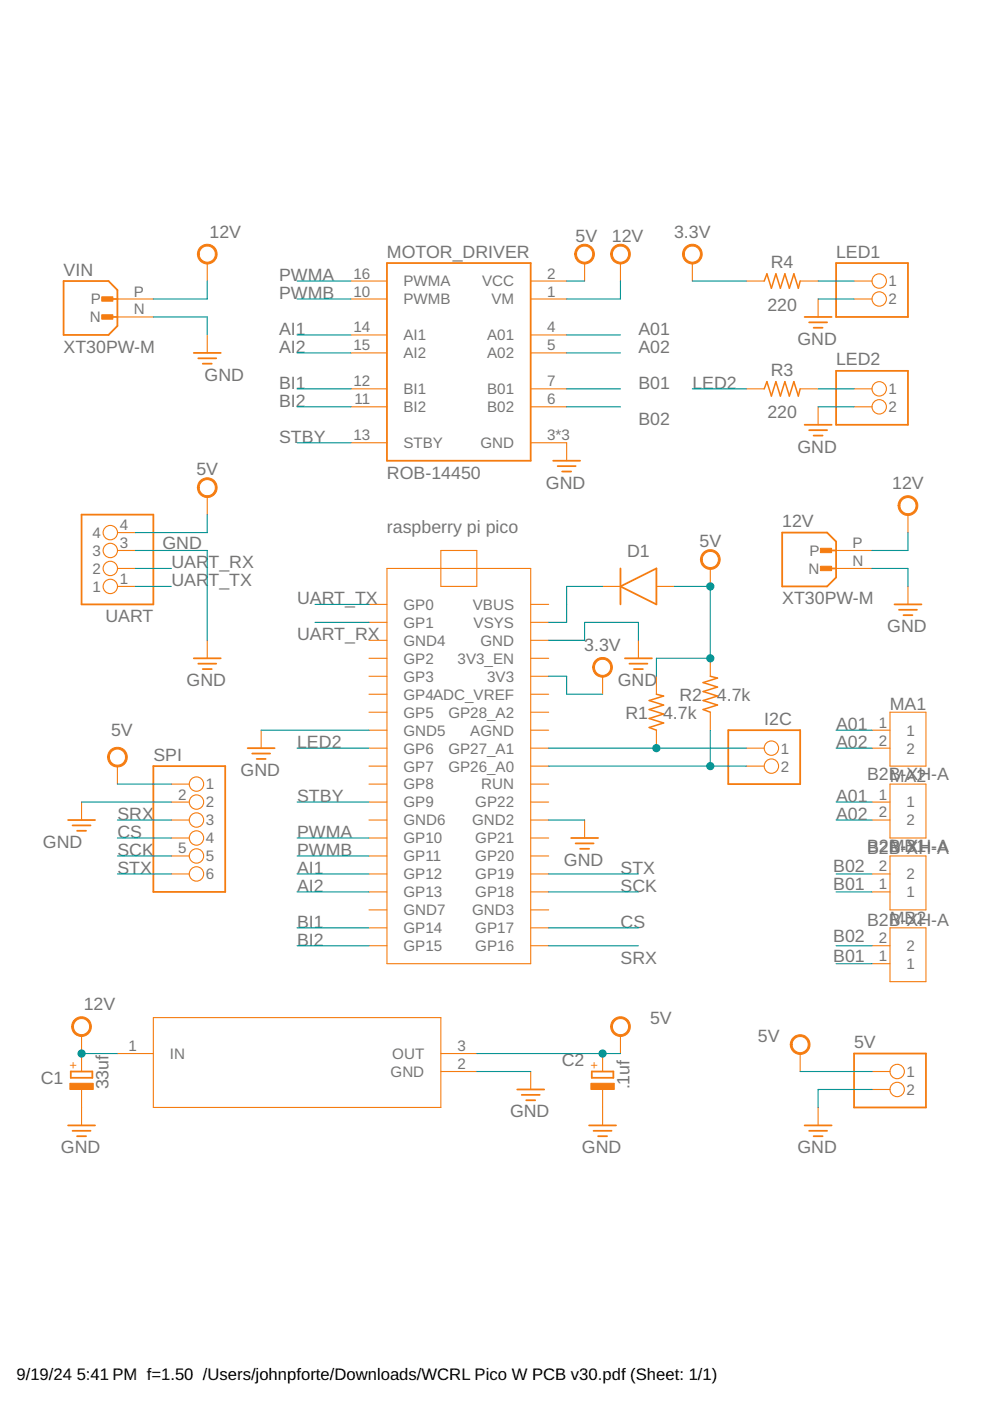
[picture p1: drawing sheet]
<svg xmlns="http://www.w3.org/2000/svg" width="210mm" height="297mm" viewBox="0 0 210 297" stroke-linecap="round" stroke-linejoin="round" font-family="sans-serif">
<g fill="none" stroke="#f57c10" stroke-width=".38">
<path d="M13.5 59.6h9.5l1.9 1.9v7.6l-1.9 1.9h-9.5zM82 55.8h30.5v41.9h-30.5zM177.3 55.8h15.2v11.4h-15.2zM22.1 63.4h2.8M22.1 67.2h2.8M41.1 74.8h5.7M42 76h3.8M43 77.1h1.9M170.6 67.2h5.7M171.6 68.3h3.8M172.5 69.5h1.9M177.3 78.6h15.2v11.5h-15.2z"/>
<path d="M117.3 97.7h5.7M118.2 98.8h3.8M119.2 100h1.9M170.6 90.1h5.7M171.6 91.2h3.8M172.5 92.4h1.9M17.3 109.1h15.2v19h-15.2zM165.8 112.9h9.6l1.9 1.9v7.6l-1.9 1.9h-9.6zM174.4 116.7h2.9M41.1 139.6h5.7M131.6 124.3l7.6-3.8v7.6zM131.6 120.5v7.6"/>
<path d="M132.5 139.6h5.7M174.4 120.5h2.9M189.7 128.1h5.7M190.6 129.3h3.8M191.6 130.4h1.9M42 140.7h3.8M43 141.9h1.9M52.5 158.6h5.7M53.5 159.8h3.8M133.5 140.7h3.8M134.4 141.9h1.9M154.4 154.8h15.3v11.4h-15.3z"/>
<path d="M14.4 173.9h5.8M15.4 175h3.8M16.3 176.1h1.9M32.5 162.4h15.3v26.7h-15.3zM54.4 160.9h1.9M121.1 177.7h5.7M122 178.8h3.9M123 180h1.9M14.4 238.6h5.8M15 227.2h4.6v1.3h-4.6zM15.4 239.8h3.8M109.7 231h5.7"/>
<path d="M110.6 232.1h3.8M111.6 233.3h1.9M124.9 238.6h5.7M125.5 227.2h4.5v1.3h-4.5zM125.9 239.8h3.8M170.6 238.6h5.7M171.6 239.8h3.8M181.1 223.4h15.2v11.4h-15.2zM16.3 240.9h1.9M126.8 240.9h1.9M172.5 240.9h1.9"/>
</g>
<g fill="#f57c10" stroke="#f57c10" stroke-width=".21">
<path d="M21.6 62.9h2.3v1h-2.3z"/>
<path d="M21.6 66.7h2.3v1h-2.3z"/>
<path d="M173.9 116.2h2.4v1h-2.4z"/>
<path d="M173.9 120.1h2.4v.9h-2.4z"/>
<path d="M14.8 229.7h5v1.3h-5z"/>
<path d="M125.3 229.7h4.9v1.3h-4.9z"/>
</g>
<g fill="none" stroke="#f57c10" stroke-width=".23">
<path d="M43.9 55.8v3.8M74.4 59.6h7.6M112.5 59.6h7.6M124 55.8v3.8M131.6 55.8v3.8M146.8 55.8v3.8M158.2 59.6h3.8M169.7 59.6h3.8M181.1 59.6h3.8M24.9 63.4h7.6M24.9 67.2h7.6M43.9 71v3.8"/>
<path d="M74.4 63.4h7.6M74.4 71h7.6M74.4 74.8h7.6M112.5 63.4h7.6M112.5 71h7.6M112.5 74.8h7.6M173.5 63.4v3.8M181.1 63.4h3.8M74.4 82.4h7.6M74.4 86.3h7.6M74.4 93.9h7.6M112.5 82.4h7.6"/>
<path d="M112.5 93.9h7.6v3.8M112.5 86.3h7.6M158.2 82.4h3.8M169.7 82.4h3.8M173.5 86.3v3.8M181.1 82.4h3.8M181.1 86.3h3.8M24.9 116.7h3.8M24.9 112.9h3.8M43.9 105.3v3.8M93.5 116.7h7.6v7.6h-7.6zM177.3 116.7h7.6"/>
<path d="M192.5 109.1v3.8M24.9 120.5h3.8M24.9 124.3h3.8M43.9 135.8v3.8M78.2 128.1h3.8M78.2 132h3.8M78.2 135.8h3.8M78.2 139.6h3.8M82 120.5h30.5v83.8h-30.5zM112.5 128.1h3.8M112.5 132h3.8M112.5 135.8h3.8"/>
<path d="M112.5 139.6h3.8M127.8 124.3h3.8M135.4 135.8v3.8M139.2 124.3h3.8M150.6 120.5v3.8M150.6 139.6v3.8M177.3 120.5h7.6M192.5 124.3v3.8M55.4 154.8v3.8M78.2 154.8h3.8M78.2 158.6h3.8M78.2 151h3.8"/>
<path d="M78.2 143.4h3.8M78.2 147.2h3.8M112.5 154.8h3.8M112.5 158.6h3.8M112.5 151h3.8M112.5 143.4h3.8M112.5 147.2h3.8M127.8 143.4v3.8M139.2 143.4v3.8M139.2 154.8v3.8M150.6 151v3.8M158.2 158.6h3.8"/>
<path d="M184.9 154.8h3.8M184.9 158.6h3.8M188.7 151h7.6v11.4h-7.6zM17.3 170.1v3.8M24.9 162.4v3.8M36.3 170.1h3.8M36.3 173.9h3.8M36.3 166.2h3.8M36.3 177.7h3.8M78.2 162.4h3.8M78.2 170.1h3.8M78.2 173.9h3.8"/>
<path d="M78.2 166.2h3.8M78.2 177.7h3.8M112.5 162.4h3.8M112.5 170.1h3.8M112.5 173.9h3.8M112.5 166.2h3.8M112.5 177.7h3.8M124 173.9v3.8M158.2 162.4h3.8M184.9 170.1h3.8M184.9 173.9h3.8M188.7 166.2h7.6v11.5h-7.6z"/>
<path d="M36.3 185.3h3.8M36.3 181.5h3.8M78.2 189.1h3.8M78.2 185.3h3.8M78.2 192.9h3.8M78.2 181.5h3.8M78.2 196.7h3.8M112.5 189.1h3.8M112.5 185.3h3.8M112.5 192.9h3.8M112.5 181.5h3.8M112.5 196.7h3.8"/>
<path d="M184.9 189.1h3.8M184.9 185.3h3.8M188.7 181.5h7.6v11.4h-7.6zM188.7 196.7h7.6v11.4h-7.6zM17.3 219.6v7.6M32.5 215.8h61v19h-61zM78.2 200.5h3.8M112.5 200.5h3.8M131.6 219.6v3.8M184.9 204.3h3.8M184.9 200.5h3.8M17.3 231v7.6"/>
<path d="M24.9 223.4h7.6M93.5 227.2h7.6M93.5 223.4h7.6M112.5 227.2v3.8M127.8 223.4v3.8M127.8 231v7.6M169.7 223.4v3.8M173.5 234.8v3.8M184.9 227.2h3.8M184.9 231h3.8"/>
<circle cx="186.4" cy="59.6" r="1.52"/>
<circle cx="186.4" cy="63.4" r="1.52"/>
<circle cx="186.4" cy="86.3" r="1.52"/>
<circle cx="186.4" cy="82.4" r="1.52"/>
<circle cx="23.4" cy="112.9" r="1.52"/>
<circle cx="23.4" cy="116.7" r="1.52"/>
<circle cx="23.4" cy="120.5" r="1.52"/>
<circle cx="23.4" cy="124.3" r="1.52"/>
<circle cx="163.6" cy="158.6" r="1.52"/>
<circle cx="41.7" cy="177.7" r="1.52"/>
<circle cx="41.7" cy="166.2" r="1.52"/>
<circle cx="41.7" cy="170.1" r="1.52"/>
<circle cx="41.7" cy="173.9" r="1.52"/>
<circle cx="163.6" cy="162.4" r="1.52"/>
<circle cx="41.7" cy="185.3" r="1.52"/>
<circle cx="41.7" cy="181.5" r="1.52"/>
<circle cx="190.2" cy="231" r="1.52"/>
<circle cx="190.2" cy="227.2" r="1.52"/>
</g>
<g fill="#f57c10" stroke="#f57c10" stroke-width=".21">
<path d="M149.2 117.1a2.1 2.1 0 0 1 3.3 .6 2.1 2.1 0 0 1-1.4 3 2.1 2.1 0 0 1-2.6-2.1h.4a1.72 1.72 0 0 1 2.4-1.6 1.72 1.72 0 0 1 .4 2.9 1.72 1.72 0 0 1-2.8-.9v-.4h-.4a2.14 2.14 0 0 1 .7-1.5z" fill-rule="evenodd"/>
<path d="M42.5 52.3a2.1 2.1 0 0 1 3.3 .6 2.1 2.1 0 0 1-1.4 3 2.1 2.1 0 0 1-2.6-2h.4a1.72 1.72 0 0 1 2.5-1.6 1.72 1.72 0 0 1 .3 2.9 1.72 1.72 0 0 1-2.7-1l-.1-.3h-.4a2.14 2.14 0 0 1 .7-1.6z" fill-rule="evenodd"/>
<path d="M191.1 105.6a2.09 2.09 0 0 1 3.3 .6 2.09 2.09 0 0 1-1.4 3 2.09 2.09 0 0 1-2.6-2h.4a1.71 1.71 0 0 1 2.4-1.6 1.71 1.71 0 0 1 .4 2.9 1.71 1.71 0 0 1-2.8-1v-.3h-.4a2.14 2.14 0 0 1 .7-1.6z" fill-rule="evenodd"/>
<path d="M122.5 52.3a2.09 2.09 0 0 1 3.3 .6 2.09 2.09 0 0 1-1.3 3 2.09 2.09 0 0 1-2.6-2h.3a1.72 1.72 0 0 1 2.6-1.5 1.72 1.72 0 0 1 .2 3 1.72 1.72 0 0 1-2.7-1.2l-.1-.3h-.3a2.02 2.02 0 0 1 .6-1.6z" fill-rule="evenodd"/>
<path d="M130.2 52.3a2.09 2.09 0 0 1 3.2 .6 2.09 2.09 0 0 1-1.3 3 2.09 2.09 0 0 1-2.6-2h.4a1.72 1.72 0 0 1 2.5-1.5 1.72 1.72 0 0 1 .2 3 1.72 1.72 0 0 1-2.7-1.2v-.3h-.4a2.02 2.02 0 0 1 .7-1.6z" fill-rule="evenodd"/>
<path d="M168.3 219.9a2.1 2.1 0 0 1 3.2 .6 2.1 2.1 0 0 1-1.4 3 2.1 2.1 0 0 1-2.5-2h.3a1.71 1.71 0 0 1 2.5-1.6 1.71 1.71 0 0 1 .3 2.9 1.71 1.71 0 0 1-2.7-1l-.1-.3h-.3a2.14 2.14 0 0 1 .7-1.6z" fill-rule="evenodd"/>
<path d="M42.5 101.8a2.1 2.1 0 0 1 3.3 .6 2.1 2.1 0 0 1-1.3 3 2.1 2.1 0 0 1-2.7-2h.4a1.72 1.72 0 0 1 2.5-1.6 1.72 1.72 0 0 1 .3 2.9 1.72 1.72 0 0 1-2.7-1l-.1-.3h-.4a2.14 2.14 0 0 1 .7-1.6z" fill-rule="evenodd"/>
<path d="M15.9 216.1a2.09 2.09 0 0 1 3.2 .6 2.09 2.09 0 0 1-1.3 3 2.09 2.09 0 0 1-2.6-2h.4a1.72 1.72 0 0 1 2.5-1.5 1.72 1.72 0 0 1 .2 2.9 1.72 1.72 0 0 1-2.7-1.1v-.3h-.4a2.02 2.02 0 0 1 .7-1.6z" fill-rule="evenodd"/>
<path d="M130.2 216.1a2.09 2.09 0 0 1 3.2 .6 2.09 2.09 0 0 1-1.3 3 2.09 2.09 0 0 1-2.6-2h.4a1.72 1.72 0 0 1 2.5-1.5 1.72 1.72 0 0 1 .2 2.9 1.72 1.72 0 0 1-2.7-1.1v-.3h-.4a2.02 2.02 0 0 1 .7-1.6z" fill-rule="evenodd"/>
<path d="M126.3 139.9a2.09 2.09 0 0 1 3.3 .6 2.09 2.09 0 0 1-1.3 3 2.09 2.09 0 0 1-2.6-2h.3a1.72 1.72 0 0 1 2.6-1.5 1.72 1.72 0 0 1 .2 3 1.72 1.72 0 0 1-2.7-1.2l-.1-.3h-.3a2.02 2.02 0 0 1 .6-1.6z" fill-rule="evenodd"/>
<path d="M145.4 52.3a2.1 2.1 0 0 1 3.3 .6 2.1 2.1 0 0 1-1.4 3 2.1 2.1 0 0 1-2.6-2h.4a1.72 1.72 0 0 1 2.4-1.6 1.72 1.72 0 0 1 .4 2.9 1.72 1.72 0 0 1-2.8-1v-.3h-.4a2.14 2.14 0 0 1 .7-1.6z" fill-rule="evenodd"/>
<path d="M23.5 159a2.1 2.1 0 0 1 3.3 .5 2.1 2.1 0 0 1-1.4 3 2.1 2.1 0 0 1-2.6-2h.4a1.72 1.72 0 0 1 2.5-1.4 1.72 1.72 0 0 1 .2 2.9 1.72 1.72 0 0 1-2.7-1.1v-.4h-.4a2.11 2.11 0 0 1 .7-1.5z" fill-rule="evenodd"/>
</g>
<path d="M162 59.6l.6-1.5 1 3 .9-3 1 3 .9-3 1 3 .9-3 1 3 .4-1.5M162 82.4l.6-1.5 1 3.1 .9-3.1 1 3.1 .9-3.1 1 3.1 .9-3.1 1 3.1 .4-1.6M139.2 147.2l1.5 .4-3.1 .9 3.1 1-3.1 .9 3.1 1-3.1 .9 3.1 1-3.1 .9 1.6 .6M150.6 143.4l1.5 .4-3 .9 3 1-3 .9 3 1-3 .9 3 1-3 .9 1.5 .6" fill="none" stroke="#f57c10" stroke-width=".32"/>
<g fill="none" stroke="#009292" stroke-width=".23">
<path d="M43.9 59.6v3.8h-11.4M63 59.6h11.4M120.1 59.6h3.9M131.6 59.6v3.8h-11.5M146.8 59.6h11.4M173.5 59.6h7.6M32.5 67.2h11.4v3.8M63 63.4h11.4M63 71h11.4M63 74.8h11.4M120.1 71h11.5M120.1 74.8h11.5"/>
<path d="M173.5 63.4h7.6M63 86.3h11.4M63 82.4h11.4M63 93.9h11.4M120.1 86.3h11.5M120.1 82.4h11.5M146.8 82.4h11.4M173.5 86.3h7.6M173.5 82.4h7.6M28.7 116.7h15.2v19.1M43.9 109.1v3.8h-15.2M192.5 112.9v3.8h-7.6"/>
<path d="M28.7 120.5h7.6M28.7 124.3h7.6M66.8 132h11.4M66.8 128.1h11.4M116.3 135.8h7.7v-3.8h11.4v3.8M127.8 124.3h-7.7v7.7h-3.8M143 124.3h7.6v15.3h-11.4v3.8M184.9 120.5h7.6v3.8M55.4 154.8h22.8M63 158.6h15.2M116.3 158.6h41.9M116.3 143.4h3.8v3.8h7.7"/>
<path d="M150.6 154.8v7.6M177.3 154.8h7.6M177.3 158.6h7.6M17.3 170.1h19M24.9 173.9h11.4M24.9 177.7h11.4M24.9 166.2h11.4M63 170.1h15.2M63 177.7h15.2M116.3 173.9h7.7M116.3 162.4h41.9M177.3 170.1h7.6"/>
<path d="M177.3 173.9h7.6M24.9 185.3h11.4M24.9 181.5h11.4M63 189.1h15.2M63 185.3h15.2M63 196.7h15.2M63 181.5h15.2M116.3 189.1h19.1M116.3 185.3h19.1M116.3 196.7h19.1M177.3 189.1h7.6M177.3 185.3h7.6"/>
<path d="M63 200.5h15.2M116.3 200.5h19.1M177.3 204.3h7.6M177.3 200.5h7.6M17.3 223.4h7.6M101.1 227.2h11.4M101.1 223.4h30.5M169.7 227.2h15.2M184.9 231h-11.4v3.8"/>
</g>
<g fill="#009292" stroke="#009292" stroke-width=".21">
<circle cx="17.3" cy="223.4" r=".76"/>
<circle cx="150.6" cy="124.3" r=".76"/>
<circle cx="150.6" cy="139.6" r=".76"/>
<circle cx="127.8" cy="223.4" r=".76"/>
<circle cx="139.2" cy="158.6" r=".76"/>
<circle cx="150.6" cy="162.4" r=".76"/>
</g>
<g font-size="3.8" fill="#757575">
<text x="44.4" y="50.4">12V</text>
<text x="122" y="51.2">5V</text>
<text x="129.7" y="51.2">12V</text>
<text x="142.9" y="50.4">3.3V</text>
<text x="13.5" y="58.4">VIN</text>
<text x="59.2" y="59.6">PWMA</text>
<text x="82" y="54.6">MOTOR_DRIVER</text>
<text x="163.4" y="56.8">R4</text>
<text x="177.3" y="54.6">LED1</text>
<text x="59.2" y="63.4">PWMB</text>
<text x="162.7" y="65.9">220</text>
<text x="59.2" y="71">AI1</text>
<text x="135.4" y="71">A01</text>
<text x="13.5" y="74.8">XT30PW-M</text>
<text x="59.2" y="74.8">AI2</text>
<text x="135.4" y="74.8">A02</text>
<text x="169.1" y="73.1">GND</text>
<text x="177.3" y="77.5">LED2</text>
<text x="43.4" y="80.7">GND</text>
<text x="59.2" y="82.4">BI1</text>
<text x="135.4" y="82.4">B01</text>
<text x="146.8" y="82.4">LED2</text>
<text x="163.4" y="79.6">R3</text>
<text x="59.2" y="86.3">BI2</text>
<text x="162.7" y="88.7">220</text>
<text x="59.2" y="93.9">STBY</text>
<text x="135.4" y="90.1">B02</text>
<text x="169.1" y="96">GND</text>
<text x="41.6" y="100.7">5V</text>
<text x="82" y="101.5">ROB-14450</text>
<text x="115.8" y="103.6">GND</text>
<text x="189.2" y="103.8">12V</text>
<text x="82" y="112.9">raspberry pi pico</text>
<text x="165.8" y="111.8">12V</text>
<text x="34.4" y="116.3">GND</text>
<text x="133" y="118.1">D1</text>
<text x="148.3" y="116">5V</text>
<text x="36.3" y="124.3">UAR</text>
<text x="36.3" y="120.5">UAR</text>
<text x="44.2" y="124.3">T_TX</text>
<text x="44.2" y="120.5">T_RX</text>
<text x="22.3" y="132">UART</text>
<text x="63" y="128.2">UART_TX</text>
<text x="165.8" y="128.2">XT30PW-M</text>
<text x="63" y="135.8">UART_RX</text>
<text x="188.1" y="134.1">GND</text>
<text x="123.9" y="138.1">3.3V</text>
<text x="39.6" y="145.5">GND</text>
<text x="131" y="145.5">GND</text>
<text x="144" y="148.5">R2</text>
<text x="152" y="148.5">4.7k</text>
<text x="132.6" y="152.3">R1</text>
<text x="140.6" y="152.3">4.7k</text>
<text x="162" y="153.7">I2C</text>
<text x="177.3" y="154.8">A01</text>
<text x="188.6" y="150.6">MA1</text>
<text x="23.5" y="156.1">5V</text>
<text x="32.5" y="161.3">SPI</text>
<text x="63" y="158.6">LED2</text>
<text x="177.3" y="158.6">A02</text>
<text x="51" y="164.5">GND</text>
<text x="183.8" y="165.5">B2B-XH-A</text>
<text x="188.6" y="165.9">MA2</text>
<text x="24.9" y="173.9">SRX</text>
<text x="63" y="170">STBY</text>
<text x="177.3" y="170">A01</text>
<text x="177.3" y="173.9">A02</text>
<text x="9.1" y="179.8">GND</text>
<text x="24.9" y="177.7">CS</text>
<text x="63" y="177.7">PWMA</text>
<text x="24.9" y="185.3">STX</text>
<text x="24.9" y="181.5">SCK</text>
<text x="63" y="185.3">AI1</text>
<text x="63" y="181.5">PWMB</text>
<text x="119.6" y="183.6">GND</text>
<text x="131.6" y="185.3">STX</text>
<text x="176.7" y="184.9">B02</text>
<text x="183.8" y="180.7">B2B-XH-A</text>
<text x="188.6" y="180.7">MB1</text>
<text x="63" y="189.1">AI2</text>
<text x="131.6" y="189.1">SCK</text>
<text x="176.7" y="188.7">B01</text>
<text x="63" y="196.7">BI1</text>
<text x="131.6" y="196.7">CS</text>
<text x="183.8" y="196.3">B2B-XH-A</text>
<text x="188.6" y="196">MB2</text>
<text x="63" y="200.5">BI2</text>
<text x="176.7" y="203.9">B01</text>
<text x="176.7" y="199.8">B02</text>
<text x="131.6" y="204.3">SRX</text>
<text x="17.7" y="214.2">12V</text>
<text x="137.8" y="217.1">5V</text>
<text x="160.7" y="220.9">5V</text>
<text x="119.1" y="226">C2</text>
<text x="181.1" y="222.2">5V</text>
<text x="8.6" y="229.9">C1</text>
<text x="23" y="231" transform="rotate(-90 23 231)">33uf</text>
<text x="133.5" y="231" transform="rotate(-90 133.5 231)">.1uf</text>
<text x="108.1" y="236.9">GND</text>
<text x="12.9" y="244.5">GND</text>
<text x="123.4" y="244.5">GND</text>
<text x="169.1" y="244.5">GND</text>
</g>
<g font-size="3.5">
<text x="3.5" y="292.5">9/19/24</text>
<text x="16.3" y="292.5">5:41 PM f=1.50 /Users/johnpforte/Downloads/WCRL Pico W PCB v30.pdf (Sheet: 1/1)</text>
</g>
<g font-size="3.2" fill="#757575">
<text x="75" y="59.1">16</text>
<text x="116" y="59.1">2</text>
<text x="19.3" y="64.5">P</text>
<text x="28.4" y="62.9">P</text>
<text x="75" y="62.9">10</text>
<text x="85.5" y="64.5">PWMB</text>
<text x="85.5" y="60.7">PWMA</text>
<text x="102.2" y="60.7">VCC</text>
<text x="104.2" y="64.5">VM</text>
<text x="116" y="62.9">1</text>
<text x="188.4" y="60.7">1</text>
<text x="188.4" y="64.5">2</text>
<text x="19.1" y="68.3">N</text>
<text x="28.4" y="66.7">N</text>
<text x="75" y="70.5">14</text>
<text x="116" y="70.5">4</text>
<text x="75" y="74.3">15</text>
<text x="85.5" y="72.2">AI1</text>
<text x="85.5" y="76">AI2</text>
<text x="103.3" y="72.2">A01</text>
<text x="103.3" y="76">A02</text>
<text x="116" y="74.3">5</text>
<text x="75" y="81.9">12</text>
<text x="85.5" y="83.6">BI1</text>
<text x="103.3" y="83.6">B01</text>
<text x="116" y="81.9">7</text>
<text x="188.4" y="83.6">1</text>
<text x="75.2" y="85.7">11</text>
<text x="85.5" y="87.4">BI2</text>
<text x="103.3" y="87.4">B02</text>
<text x="116" y="85.7">6</text>
<text x="188.4" y="87.4">2</text>
<text x="75" y="93.3">13</text>
<text x="85.5" y="95">STBY</text>
<text x="101.9" y="95">GND</text>
<text x="116" y="93.3">3*3</text>
<text x="25.4" y="112.4">4</text>
<text x="19.6" y="117.9">3</text>
<text x="19.6" y="114.1">4</text>
<text x="25.4" y="116.2">3</text>
<text x="171.6" y="117.9">P</text>
<text x="180.8" y="116.2">P</text>
<text x="180.8" y="120">N</text>
<text x="19.6" y="125.5">1</text>
<text x="19.6" y="121.7">2</text>
<text x="25.4" y="123.8">1</text>
<text x="171.4" y="121.7">N</text>
<text x="85.5" y="129.3">GP0</text>
<text x="100.2" y="129.3">VBUS</text>
<text x="85.5" y="136.9">GND4</text>
<text x="85.5" y="133.1">GP1</text>
<text x="100.4" y="133.1">VSYS</text>
<text x="101.9" y="136.9">GND</text>
<text x="85.5" y="140.7">GP2</text>
<text x="97" y="140.7">3V3_EN</text>
<text x="85.5" y="148.3">GP4ADC_VREF</text>
<text x="85.5" y="144.5">GP3</text>
<text x="103.3" y="144.5">3V3</text>
<text x="85.5" y="156">GND5</text>
<text x="85.5" y="152.1">GP5</text>
<text x="95.1" y="152.1">GP28_A2</text>
<text x="99.7" y="156">AGND</text>
<text x="186.4" y="154.3">1</text>
<text x="192.2" y="156">1</text>
<text x="85.5" y="159.8">GP6</text>
<text x="95.1" y="159.8">GP27_A1</text>
<text x="165.5" y="159.8">1</text>
<text x="186.4" y="158.1">2</text>
<text x="192.2" y="159.8">2</text>
<text x="43.6" y="167.4">1</text>
<text x="85.5" y="167.4">GP8</text>
<text x="85.5" y="163.6">GP7</text>
<text x="95.1" y="163.6">GP26_A0</text>
<text x="102" y="167.4">RUN</text>
<text x="165.5" y="163.6">2</text>
<text x="37.8" y="169.5">2</text>
<text x="43.6" y="171.2">2</text>
<text x="85.5" y="171.2">GP9</text>
<text x="100.8" y="171.2">GP22</text>
<text x="186.4" y="169.5">1</text>
<text x="186.4" y="173.3">2</text>
<text x="192.2" y="171.2">1</text>
<text x="43.6" y="175">3</text>
<text x="43.6" y="178.8">4</text>
<text x="85.5" y="178.8">GP10</text>
<text x="85.5" y="175">GND6</text>
<text x="100.1" y="175">GND2</text>
<text x="100.8" y="178.8">GP21</text>
<text x="192.2" y="175">2</text>
<text x="37.8" y="180.9">5</text>
<text x="43.6" y="182.6">5</text>
<text x="85.5" y="182.6">GP11</text>
<text x="100.8" y="182.6">GP20</text>
<text x="186.4" y="184.8">2</text>
<text x="43.6" y="186.4">6</text>
<text x="85.5" y="190.2">GP13</text>
<text x="85.5" y="186.4">GP12</text>
<text x="100.8" y="186.4">GP19</text>
<text x="100.8" y="190.2">GP18</text>
<text x="186.4" y="188.6">1</text>
<text x="192.2" y="190.2">1</text>
<text x="192.2" y="186.4">2</text>
<text x="85.5" y="197.9">GP14</text>
<text x="85.5" y="194">GND7</text>
<text x="100.1" y="194">GND3</text>
<text x="100.8" y="197.9">GP17</text>
<text x="85.5" y="201.7">GP15</text>
<text x="100.8" y="201.7">GP16</text>
<text x="186.4" y="203.8">1</text>
<text x="186.4" y="200">2</text>
<text x="192.2" y="201.7">2</text>
<text x="192.2" y="205.5">1</text>
<text x="27.2" y="222.8">1</text>
<text x="36" y="224.5">IN</text>
<text x="83.2" y="224.5">OUT</text>
<text x="97" y="226.7">2</text>
<text x="97" y="222.8">3</text>
<text x="82.8" y="228.3">GND</text>
<text x="192.2" y="228.3">1</text>
<text x="192.2" y="232.1">2</text>
</g>
<g font-size="2.7" fill="#f57c10">
<text x="16.4" y="226.6" transform="rotate(-90 16.4 226.6)">+</text>
<text x="126.9" y="226.6" transform="rotate(-90 126.9 226.6)">+</text>
</g>
</svg>
